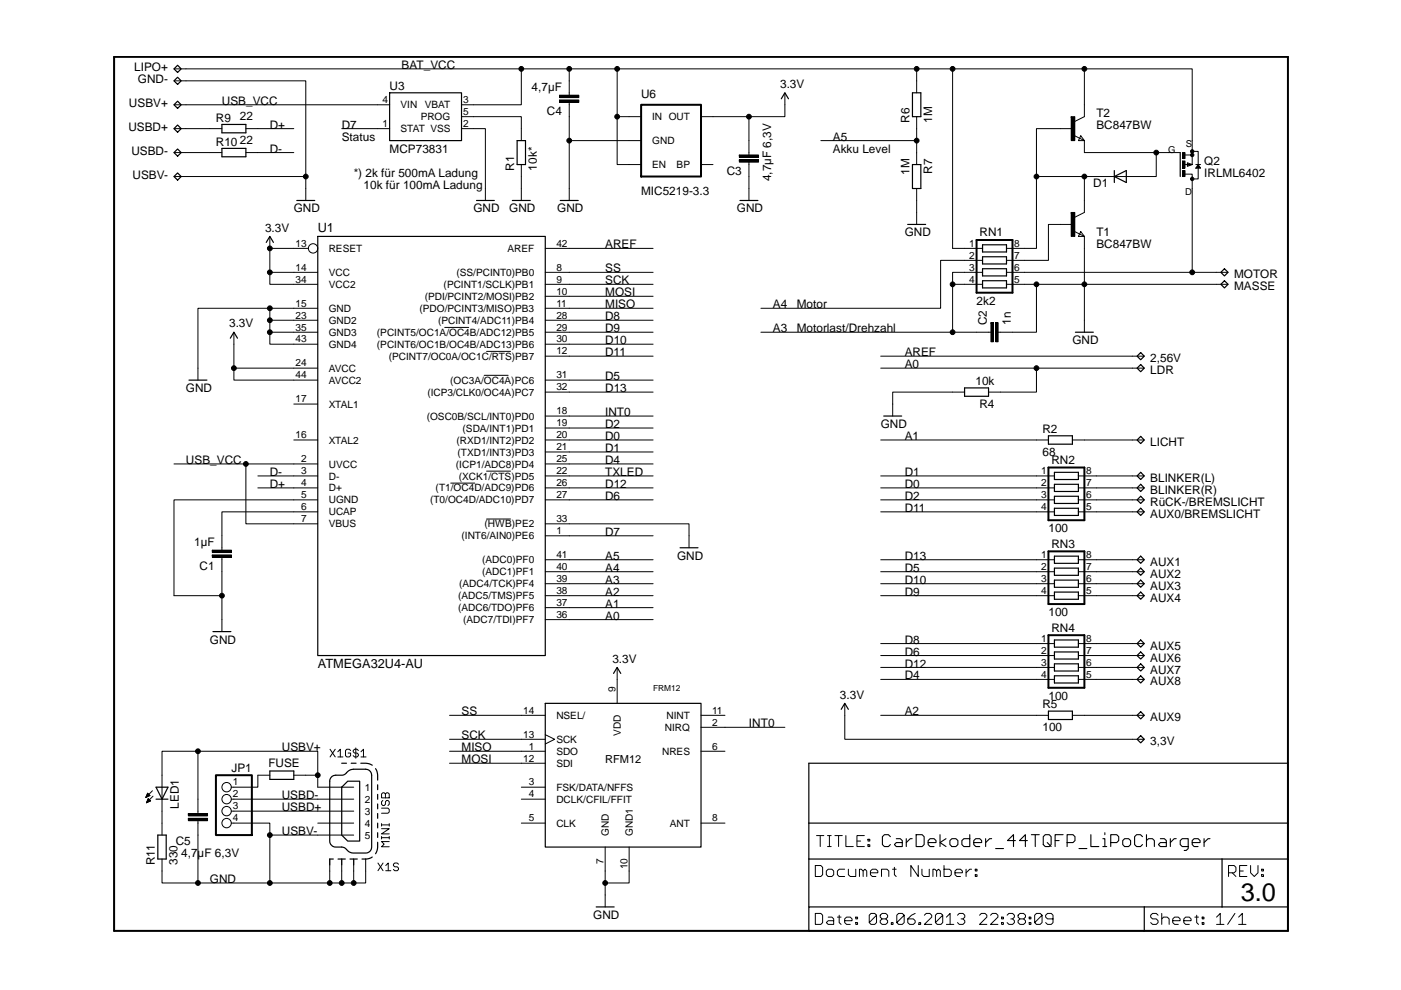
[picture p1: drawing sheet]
<svg xmlns="http://www.w3.org/2000/svg" width="297mm" height="210mm" viewBox="0 0 297 210" stroke-linecap="round" stroke-linejoin="round" font-family="sans-serif">
<g fill="none" stroke="#000" stroke-width=".21">
<path d="M36.9 17.1h27.9v20.3M36.9 14.6h93.9v10.1M110.5 14.6v7.6h-12.6M120.7 14.6v5.6M130.8 14.6h71.2M166.4 19.7v5h-17.8M194.3 14.6v5.1M202 14.6h50.8v17.8M202 14.6v38.1h6.3M229.9 14.6v10.1l-2 1.1M36.9 37.4h27.9v5.1M36.9 32.4h10.2"/>
<path d="M36.9 22.2h45.7M36.9 27.3h10.2M52.1 32.4h10.2M52.1 27.3h10.2M82.6 27.3h-10.1M97.9 27.3h5v15.2M97.9 24.7h12.6v5.1M110.5 34.9v7.6M118.7 20.2h4v.5h-4zM118.7 20.2h.1M118.7 21.2h4v.5h-4zM118.7 21.2h.1"/>
<path d="M120.7 21.7v8.1M130.8 24.7h5.1M130.8 24.7v10.2h5.1M135.9 29.8h-15.2v12.7M148.6 34.9h2.6M156.8 32.9h4v.5h-4zM156.8 32.9h.1M156.8 33.9h4v.5h-4zM156.8 33.9h.1M158.8 34.4v8.1M158.8 24.7v8.2M174 29.8h20.3"/>
<path d="M194.3 24.7v10.2M194.3 40v7.6M219.7 37.4v15.3h-6.3M227.1 24.7h.8v5.1h-.8zM227.1 24.7h.1M227.4 27.3h-7.7v10.1M227.9 28.8l2 1v2.6h20.3M229.1 28.8l.8 1h-1.3zM229.9 37.4v7.7l-2 1M245.1 32.4v5h-25.4M250.7 36.2h.5v1.2h-.5zM250.7 36.2h.1"/>
<path d="M250.7 32.4h.5v1.2h-.5zM250.7 32.4h.1M250.7 34.1h.5v1.6h-.5zM250.7 34.1h.1M251.2 36.9h1.6v20.9h7.6M251.2 32.9h1.6M251.2 34.9h1.6l-1-.4v.8l1-.4v-2.8h1.2v5.9h-1.2M253.5 34.9h1M254 34.9l.5 .8h-1zM57.2 52.7v5.1h10.2M57.2 57.8v2.5h10.2M57.2 52.7h8.2"/>
<path d="M57.2 50.1v2.6M115.6 52.7h22.9M115.6 57.8h22.9M208.3 57.8h-6.3v2.5M208.3 55.2h-8.9v10.2h-38.1M213.4 57.8h39.4M227.1 45.1h.8v5h-.8zM227.1 45.1h.1M227.4 47.6h-5.1v7.6h-8.9M227.9 49.1l2 1v20.4M229.1 49.1l.8 1h-1.3zM49.6 70.5v7.6h17.8"/>
<path d="M49.6 78.1v2.5h17.8M57.2 65.4v7.6h10.2M67.4 65.4h-25.4v15.2M67.4 70.5h-10.2M67.4 67.9h-10.2M94.3 69.4h5.1M102.7 79.6h5M103.2 74.5h5M115.6 60.3h22.9M115.6 70.5h22.9M115.6 65.4h22.9M115.6 67.9h22.9"/>
<path d="M115.6 73h22.9M115.6 62.8h22.9M115.6 75.5h22.9M161.3 70.5h40.7M186.7 75.5h55.9M186.7 78.1h55.9M202 60.3v10.2h8.1M208.3 60.3h-6.3M210.1 68.4h.5v4.1h-.5zM210.1 68.4h.1M211.1 68.4h.5v4.1h-.5zM211.1 68.4h.1"/>
<path d="M213.4 60.3h47M219.7 60.3v10.2h-8.1M219.7 78.1v5.1h-10.1M36.9 98.4h15.2M62.3 93.3h5.1M62.3 85.7h5.1M67.4 98.4h-15.3v12.7h15.3M103.2 99.9h5M115.6 93.3h22.9M115.6 83.2h22.9M115.6 80.6h22.9M115.6 98.4h22.9"/>
<path d="M115.6 88.2h22.9M115.6 90.8h22.9M115.6 95.9h22.9M186.7 93.3h35.6M204.5 83.2h-15.2v5M227.4 93.3h15.2M45 116.7h4.1v.5h-4.1zM45 116.7h.1M45 117.7h4.1v.5h-4.1zM45 117.7h.1M47.1 118.2v15.8M67.4 106h-30.5v20.3h10.2"/>
<path d="M67.4 108.6h-20.3v8.1M67.4 100.9h-12.7M67.4 103.5h-12.7M95.6 102.5h5M103.2 110.1h5M115.6 111.1h30.5v5.1M115.6 100.9h22.9M115.6 103.5h22.9M138.5 118.7h-22.9M138.5 113.6h-22.9M138.5 106h-22.9M186.7 100.9h36.9"/>
<path d="M186.7 106h36.9M223.6 118.7h-36.9M223.6 103.5h-36.9M223.6 108.6h-36.9M228.6 100.9h14M228.6 118.7h14M228.6 103.5h14M228.6 106h14M242.6 108.6h-14M138.5 121.3h-22.9M138.5 131.4h-22.9M138.5 123.8h-22.9"/>
<path d="M138.5 126.3h-22.9M138.5 128.9h-22.9M186.7 121.3h36.9M186.7 123.8h36.9M186.7 126.3h36.9M186.7 136.5h36.9M186.7 139h36.9M228.6 136.5h14M228.6 121.3h14M228.6 123.8h14M228.6 126.3h14M228.6 139h14"/>
<path d="M42 159.3h-7.6v17.8M70 158.9l1.1 1.6M71.1 158.9l-1.1 1.6M71.6 159.4l.6-.5v1.6M74.3 159.2l-.2-.3h-.6l-.2 .3v1.1l.2 .2h.6l.2-.2v-.6h-.5M75.4 158.6v2.2M76 159.2l-.3-.3h-.5l-.3 .3v.2l.3 .3h.5l.3 .3v.3l-.3 .2h-.5l-.3-.2M76.5 159.4l.6-.5v1.6M95.3 159.3h20.3M95.3 156.8h20.3M115.6 155.8l2 1-2 1M115.6 151.7h-20.3"/>
<path d="M130.8 141.6v7.6M148.6 159.3h5.1M148.6 154.3h17.8M148.6 151.7h5.1M179.1 149.2v7.6h63.5M186.7 141.6h36.9M186.7 144.1h36.9M222.3 151.7h-35.6M227.4 151.7h15.2M242.6 141.6h-14M242.6 144.1h-14M30.9 169.1h.1"/>
<path d="M31 169h.3M31 168.8h.6M31.1 168.7h.7M31.1 170.2h.2M31.1 168.6h.6M31.1 170.1h.4M31.2 168.5h.4M31.2 169.9h.6M31.2 168.4h.2M31.2 169.8h.7M31.3 168.2l.5 .5-.9 .4zM31.3 168.3h.1"/>
<path d="M31.3 169.7h.4M31.3 169.6h.3M31.4 169.5h.1M31.4 169.4l.5 .5-.9 .4zM32.3 167.7l-1.4 1.4M32.4 168.9l-1.4 1.4M39.9 172.6h4.1v.5h-4.1zM39.9 172.6h.1M39.9 173.6h4.1v.5h-4.1zM39.9 173.6h.1M42 174.1v13.2h15.2M49 174.6h8.2v2.5"/>
<path d="M49 169.5h26M49 172h26M57.2 164.4h-2.5v2.6h-5.7M62.3 164.4h5.1M67.4 174.6h7.6M71.6 160.5h1.1M75 177.1h-17.8v10.2h12.7v-5.1M75 167h-7.6v-7.7h-25.4v13.3M76.5 160.5h1.1M80.9 175.8h1.6l-1.6 1.1h1.6M80.9 168.4l.3-.3h.2l.3 .3 .3-.3h.3l.2 .3v.8h-1.6zM80.9 177.7h1.6"/>
<path d="M80.9 175h1.6M80.9 171.4h1.4l.2 .3v.5l-.2 .3h-1.4M80.9 174.7v.5M80.9 177.4v.5M81.2 169.8l-.3 .3v.5l.3 .3h.2l.3-.3v-.5l.3-.3h.3l.2 .3v.5l-.2 .3M81.7 168.4v.8M82.5 178.5h-1.6l.5 .5-.5 .6h1.6M82.5 174.7v.5M82.5 177.4v.5M110.5 167h5.1M110.5 169.5h5.1M110.5 174.6h5.1"/>
<path d="M115.6 161.9h-20.3M128.3 179.7v12.7M133.4 179.7v7.6h-5.1M148.6 174.6h5.1M173.1 177.2h1.6M173.9 177.2v2.4M175.4 177.2h.8M175.4 179.6h.8M175.8 177.2v2.4M177 177.2h1.6M177.8 177.2v2.4M179.3 177.2v2.4h1.6"/>
<path d="M181.7 178.4h.8M183.3 177.2h-1.6v2.4h1.6M184 178h.4v.4h-.4zM184 179.2h.4v.4h-.4zM34.4 182.2v5.1h7.6M72.5 182.2v5.1h-2.6M75 182.2v5.1h-2.5M77.5 182.2v5.1h-2.5M80.1 183l1.1 1.7M81.2 183l-1.1 1.7M81.8 183.6l.5-.6v1.7M81.8 184.7h1.1"/>
<path d="M84.5 183.3l-.3-.3h-.5l-.3 .3v.3l.3 .3h.5l.3 .2v.3l-.3 .3h-.5l-.3-.3M172.9 183.6h1.1l.4 .4v1.5l-.4 .4h-1.1zM172.9 193.7h1.1l.4 .4v1.6l-.4 .4h-1.1zM175.2 184.7l.4-.3h.8l.4 .3v.8l-.4 .4h-.8l-.4-.4zM175.6 194.5h.8l.4 .4v1.2h-1.2l-.4-.4 .4-.4h1.2M177.5 194.5h.8M177.9 194.1v1.6l.4 .4M179.1 184.4h-1.2l-.4 .3v.8l.4 .4h1.2M179.1 195.3h1.6v-.4l-.4-.4h-.8l-.4 .4v.8l.4 .4h.8M179.9 184.4v1.1l.4 .4h1.1v-1.5M181.4 194.5h.4v.4h-.4zM181.4 195.7h.4v.4h-.4z"/>
<path d="M182.2 185.9v-1.5h.4l.4 .3v1.2M183 184.7l.4-.3 .4 .3v1.2M184.5 185.1h1.6v-.4l-.4-.3h-.7l-.5 .3v.8l.5 .4h.7M185.8 194.1l-1.5 1.6 .4 .4h.8l.3-.4v-1.6l-.3-.4h-.8l-.4 .4v1.6M186.6 194.1l.4-.4h.8l.4 .4v.4l-.4 .4 .4 .4v.4l-.4 .4h-.8l-.4-.4v-.4l.4-.4-.4-.4zM186.9 185.9v-1.5h1.2l.3 .3v1.2M187 194.9h.8M189 195.7h.4v.4h-.4zM189.2 184.4h.8M189.6 184v1.5l.4 .4M191.7 194.1l-1.6 1.6 .4 .4h.8l.4-.4v-1.6l-.4-.4h-.8l-.4 .4v1.6M194 193.7l-.8 .4-.7 .8v.8l.4 .4h.8l.3-.4v-.4l-.3-.4h-1.2"/>
<path d="M194.7 183.6v2.3l-1.6-2.3v2.3M194.8 195.7h.4v.4h-.4zM195.5 184.4v1.1l.4 .4h1.1v-1.5M196 194.1l.4-.4h.7l.4 .4v.4l-1.5 1.6h1.5M197.8 185.9v-1.5h.4l.4 .3v1.2M198.6 184.7l.4-.3 .4 .3v1.2M199.9 194.1l-1.6 1.6 .4 .4h.8l.4-.4v-1.6l-.4-.4h-.8l-.4 .4v1.6M200.1 183.6v2.3h1.2l.4-.4v-.8l-.4-.3h-1.2M200.7 194.5l.7-.8v2.4M200.7 196.1h1.5M202.5 185.1h1.5v-.4l-.4-.3h-.7l-.4 .3v.8l.4 .4h.7M203 194.1l.4-.4h.8l.4 .4v.4l-.4 .4h-.4"/>
<path d="M204.2 194.9l.4 .4v.4l-.4 .4h-.8l-.4-.4M204.8 184.4v1.5M206 184.4h-.4l-.8 .7M206.8 184.4h.4v.3h-.4zM206.8 185.5h.4v.4h-.4zM207.7 194.1l.4-.4h.7l.4 .4v.4l-1.5 1.6h1.5M210 194.1l.4-.4h.8l.4 .4v.4l-1.6 1.6h1.6M212.4 194.5h.3v.4h-.3zM212.4 195.7h.3v.4h-.3zM213.5 194.1l.4-.4h.8l.4 .4v.4l-.4 .4h-.4M214.7 194.9l.4 .4v.4l-.4 .4h-.8l-.4-.4M215.9 194.1l.4-.4h.7l.4 .4v.4l-.4 .4 .4 .4v.4l-.4 .4h-.7l-.4-.4v-.4l.4-.4-.4-.4z"/>
<path d="M216.3 194.9h.7M218.2 194.5h.4v.4h-.4zM218.2 195.7h.4v.4h-.4zM220.9 194.1l-1.5 1.6 .3 .4h.8l.4-.4v-1.6l-.4-.4h-.8l-.3 .4v1.6M223.3 194.9h-1.2l-.4-.4v-.4l.4-.4h.8l.4 .4v1.6l-.4 .4h-.8l-.4-.4M245.5 194.1l-.4-.4h-.7l-.4 .4v.4l.4 .4h.7l.4 .4v.4l-.4 .4h-.7l-.4-.4M246.3 194.9l.4-.4h.8l.4 .4v1.2M246.3 193.7v2.4M248.6 195.3h1.6v-.4l-.4-.4h-.8l-.4 .4v.8l.4 .4h.8M251 195.3h1.5v-.4l-.3-.4h-.8l-.4 .4v.8l.4 .4h.8M253.3 194.5h.8M253.7 194.1v1.6l.4 .4"/>
<path d="M254.9 194.5h.4v.4h-.4zM254.9 195.7h.4v.4h-.4zM257.9 194.5l.8-.8v2.4M257.9 196.1h1.6M260.5 185.1h1.2l.3-.4v-.7l-.3-.4h-1.2v2.3M261.3 185.1l.7 .8M261.8 193.7l-1.5 2.4M262.6 194.5l.8-.8v2.4M262.6 196.1h1.6M262.8 184.7h.8M264.4 183.6h-1.6v2.3h1.6M265.2 183.6v1.5l.7 .8 .8-.8v-1.5"/>
<path d="M267.5 184.4h.4v.3h-.4zM267.5 185.5h.4v.4h-.4z"/>
<circle cx="110.5" cy="14.6" r=".51"/>
<circle cx="120.7" cy="14.6" r=".51"/>
<circle cx="130.9" cy="14.6" r=".51"/>
<circle cx="194.4" cy="14.6" r=".51"/>
<circle cx="202" cy="14.6" r=".51"/>
<circle cx="229.9" cy="14.6" r=".51"/>
<circle cx="64.8" cy="37.4" r=".51"/>
<circle cx="120.7" cy="29.8" r=".51"/>
<circle cx="130.9" cy="24.7" r=".51"/>
<circle cx="158.8" cy="24.7" r=".51"/>
<circle cx="194.4" cy="29.8" r=".51"/>
<circle cx="219.8" cy="37.4" r=".51"/>
<circle cx="229.9" cy="37.4" r=".51"/>
<circle cx="245.2" cy="32.4" r=".51"/>
<circle cx="252.8" cy="32.1" r=".36"/>
<circle cx="252.8" cy="32.9" r=".36"/>
<circle cx="252.8" cy="38" r=".36"/>
<circle cx="57.2" cy="57.8" r=".51"/>
<circle cx="57.2" cy="52.7" r=".51"/>
<circle cx="66.4" cy="52.7" r="1"/>
<circle cx="252.8" cy="57.8" r=".51"/>
<circle cx="49.6" cy="78.1" r=".51"/>
<circle cx="57.2" cy="65.4" r=".51"/>
<circle cx="57.2" cy="70.5" r=".51"/>
<circle cx="57.2" cy="67.9" r=".51"/>
<circle cx="202" cy="60.3" r=".51"/>
<circle cx="202" cy="70.5" r=".51"/>
<circle cx="219.8" cy="60.3" r=".51"/>
<circle cx="219.8" cy="78.1" r=".51"/>
<circle cx="229.9" cy="60.3" r=".51"/>
<circle cx="52.1" cy="98.4" r=".51"/>
<circle cx="47.1" cy="126.3" r=".51"/>
<circle cx="42" cy="159.3" r=".51"/>
<circle cx="48" cy="167" r="1"/>
<circle cx="48" cy="174.6" r="1"/>
<circle cx="48" cy="172" r="1"/>
<circle cx="48" cy="169.5" r="1"/>
<circle cx="57.2" cy="177.1" r=".51"/>
<circle cx="67.4" cy="164.4" r=".51"/>
<circle cx="42" cy="187.3" r=".51"/>
<circle cx="57.2" cy="187.3" r=".51"/>
<circle cx="69.9" cy="187.3" r=".51"/>
<circle cx="72.5" cy="187.3" r=".51"/>
<circle cx="75" cy="187.3" r=".51"/>
<circle cx="128.3" cy="187.3" r=".51"/>
</g>
<path d="M24.2 12.1h248.9v185.3h-248.9zM135.9 22.2h12.7v15.2h-12.7zM207 50.9h7.7v11.2h-7.7zM222.3 99.2h7.6v11.1h-7.6zM222.3 116.9h7.6v11.2h-7.6zM222.3 134.7h7.6v11.2h-7.6zM45.8 164.4h7.6v12.7h-7.6z" fill="none" stroke="#000" stroke-width=".42"/>
<g fill="none" stroke="#000" stroke-width=".25">
<path d="M36.9 14.6l.8-.8 .7 .8-.7 .8zM36.9 17.1l.8-.7 .7 .7-.7 .8zM82.6 19.7h15.3v10.1h-15.3zM193.5 19.7h1.7v5h-1.7zM36.9 22.2l.8-.7 .7 .7-.7 .8zM36.9 37.4l.8-.7 .7 .7-.7 .8zM36.9 27.3l.8-.8 .7 .8-.7 .7zM36.9 32.4l.8-.8 .7 .8-.7 .7zM47.1 26.4h5v1.8h-5zM47.1 31.5h5v1.8h-5zM109.6 29.8h1.8v5.1h-1.8zM165.6 21l.8-1.3 .8 1.3"/>
<path d="M193.5 34.9h1.7v5.1h-1.7zM236.3 36.2v2.5M236.3 37.4l2.5-1.2v2.5zM250.2 32.4v5M252.3 34.9l-.4-.1v.2l.5-.1M254 35.2l.3 .3h-.5zM56.4 51.4l.8-1.3 .8 1.3M62.9 42.5h3.8M67.4 50.1h48.2v88.9h-48.2zM101 42.5h3.8M108.6 42.5h3.8M118.8 42.5h3.8"/>
<path d="M156.9 42.5h3.8M192.4 47.6h3.9M208.3 57h5.1v1.5h-5.1zM208.3 59.5h5.1v1.6h-5.1zM208.3 54.5h5.1v1.5h-5.1zM208.3 51.9h5.1v1.5h-5.1zM259.6 57l.8 .8-.8 .7-.8-.7zM259.6 59.5l.8 .8-.8 .8-.8-.8zM48.8 71.7l.8-1.2 .8 1.2M228 70.5h3.8M241.8 77.3l.8 .8-.8 .7-.7-.7zM241.8 74.8l.8 .7-.8 .8-.7-.8z"/>
<path d="M40.1 80.6h3.8M187.4 88.2h3.8M204.5 82.3h5.1v1.8h-5.1zM222.3 92.4h5.1v1.8h-5.1zM241.8 92.6l.8 .7-.8 .8-.7-.8zM144.2 116.2h3.8M223.6 105.3h5v1.5h-5zM223.6 107.8h5v1.5h-5zM223.6 118h5v1.5h-5zM223.6 102.7h5v1.5h-5zM223.6 100.2h5v1.5h-5zM241.8 100.2l.8 .7-.8 .8-.7-.8z"/>
<path d="M241.8 102.7l.8 .8-.8 .7-.7-.7zM241.8 105.3l.8 .7-.8 .8-.7-.8zM241.8 107.8l.8 .8-.8 .7-.7-.7zM241.8 118l.8 .7-.8 .8-.7-.8zM45.1 134h3.9M223.6 123h5v1.6h-5zM223.6 125.6h5v1.5h-5zM223.6 135.7h5v1.6h-5zM223.6 120.5h5v1.5h-5zM223.6 138.3h5v1.5h-5zM241.8 123l.8 .8-.8 .8-.7-.8zM241.8 125.6l.8 .7-.8 .8-.7-.8z"/>
<path d="M241.8 135.7l.8 .8-.8 .8-.7-.8zM241.8 138.3l.8 .7-.8 .8-.7-.8zM241.8 120.5l.8 .8-.8 .7-.7-.7zM115.6 149.2h33v30.5h-33zM130.1 142.8l.7-1.2 .8 1.2M178.3 150.5l.8-1.3 .8 1.3M222.3 150.8h5.1v1.8h-5.1zM223.6 140.8h5v1.5h-5zM223.6 143.3h5v1.6h-5zM241.8 143.3l.8 .8-.8 .8-.7-.8zM241.8 151l.8 .7-.8 .8-.7-.8zM241.8 156l.8 .8-.8 .8-.7-.8z"/>
<path d="M241.8 140.8l.8 .8-.8 .7-.7-.7zM33.1 167h2.5l-1.2 2.5zM33.1 169.5h2.5M33.5 177.1h1.7v5.1h-1.7zM57.2 163.5h5.1v1.8h-5.1zM70.3 164.8a2.42 2.42 0 0 1 2.2-.4l.5-.1 1-.9 .6-.2h2.9a1.28 1.28 0 0 1 1.3 1.2v15.3a1.26 1.26 0 0 1-1.3 1.2h-2.9l-.6-.2-.7-.7a2.57 2.57 0 0 0-2.1-.3 1.24 1.24 0 0 1-1.3-1.3v-12.7zM72.5 161.9h1M73.7 165.7h2.6v12.7h-2.6l-1.2-1.3v-10.1zM74.5 161.9h1M76.5 161.9h1.4l1 .4M79.6 163l.4 1.1 .1 1.4M80.1 166.5v1"/>
<path d="M80.1 168.5v1M80.1 170.5v1.1M80.1 172.6v1M80.1 174.6v1M80.1 176.6v1M80.1 178.6l-.1 1.4-.4 1.1M171.5 174.6h101.6M69.9 182.2h.8M71.7 182.2h1.5M74.2 182.2h1.6M78.9 181.8l-1 .4h-1.2M126.4 192.4h3.8"/>
<path d="M171.5 192.4v-30.5h101.6v30.5M171.5 182.2h101.6M242.6 192.4v5M242.6 192.4h16.5M259.1 192.4h14v5h-101.6v-5h71.1M259.1 182.2v10.2"/>
</g>
<g fill="none" stroke="#000" stroke-width=".23">
<path d="M188.8 177.5l-.4-.5h-.9l-.4 .5v1.6l.4 .5h.9l.4-.5M190 177.9h.9l.4 .4v1.3h-1.3l-.4-.5 .4-.4h1.3M192.1 177.9v1.7M193.4 177.9h-.4l-.9 .8M194.2 177h1.3l.4 .5v1.6l-.4 .5h-1.3zM196.8 178.7h1.7v-.4l-.5-.4h-.8l-.4 .4v.8l.4 .5h.8M199.3 177v2.6M200.6 177.9l-1.3 .8 1.3 .9M201.4 178.3l.4-.4h.9l.4 .4v.8l-.4 .5h-.9l-.4-.5zM205.6 177v2.6h-1.2l-.5-.5v-.8l.5-.4h1.2M206.5 178.7h1.6v-.4l-.4-.4h-.8l-.4 .4v.8l.4 .5h.8M209 177.9v1.7"/>
<path d="M210.2 177.9h-.4l-.8 .8M211.1 180h1.7M215.3 178.3h-1.7l1.3-1.3v2.6M217.8 178.3h-1.6l1.2-1.3v2.6M218.7 177h1.6M219.5 177v2.6M221.6 177h.9l.4 .5v1.6l-.4 .5h-.9l-.4-.5v-1.6zM222 178.7l.9 .9M223.7 178.3h.9M225.4 177h-1.7v2.6M226.2 178.7h1.3l.4-.4v-.8l-.4-.5h-1.3v2.6M228.8 180h1.6"/>
<path d="M231.3 177v2.6h1.7M233.8 177.9h.4v1.7M233.8 179.6h.9M234.2 176.6v.4M235.5 178.7h1.3l.4-.4v-.8l-.4-.5h-1.3v2.6M238 178.3l.4-.4h.9l.4 .4v.8l-.4 .5h-.9l-.4-.5zM242.2 177.5l-.4-.5h-.8l-.4 .5v1.6l.4 .5h.8l.4-.5M243.1 178.3l.4-.4h.8l.4 .4v1.3M243.1 177v2.6M246 177.9h.9l.4 .4v1.3h-1.3l-.4-.5 .4-.4h1.3M248.1 177.9v1.7M249.4 177.9h-.4l-.9 .8"/>
<path d="M251.9 179.6h-1.2l-.5-.5v-.8l.5-.4h1.2v2.1l-.4 .4h-.4M252.8 178.7h1.6v-.4l-.4-.4h-.8l-.4 .4v.8l.4 .5h.8M255.3 177.9v1.7M256.5 177.9h-.4l-.8 .8"/>
</g>
<g fill="#000">
<circle cx="110.5" cy="14.6" r=".51"/>
<circle cx="120.7" cy="14.6" r=".51"/>
<circle cx="130.9" cy="14.6" r=".51"/>
<circle cx="194.4" cy="14.6" r=".51"/>
<circle cx="202" cy="14.6" r=".51"/>
<circle cx="229.9" cy="14.6" r=".51"/>
<circle cx="64.8" cy="37.4" r=".51"/>
<circle cx="120.7" cy="29.8" r=".51"/>
<circle cx="130.9" cy="24.7" r=".51"/>
<circle cx="158.8" cy="24.7" r=".51"/>
<circle cx="194.4" cy="29.8" r=".51"/>
<circle cx="219.8" cy="37.4" r=".51"/>
<circle cx="229.9" cy="37.4" r=".51"/>
<circle cx="245.2" cy="32.4" r=".51"/>
<circle cx="252.8" cy="32.1" r=".36"/>
<circle cx="252.8" cy="32.9" r=".36"/>
<circle cx="252.8" cy="38" r=".36"/>
<circle cx="57.2" cy="57.8" r=".51"/>
<circle cx="57.2" cy="52.7" r=".51"/>
<circle cx="252.8" cy="57.8" r=".51"/>
<circle cx="49.6" cy="78.1" r=".51"/>
<circle cx="57.2" cy="65.4" r=".51"/>
<circle cx="57.2" cy="70.5" r=".51"/>
<circle cx="57.2" cy="67.9" r=".51"/>
<circle cx="202" cy="60.3" r=".51"/>
<circle cx="202" cy="70.5" r=".51"/>
<circle cx="219.8" cy="60.3" r=".51"/>
<circle cx="219.8" cy="78.1" r=".51"/>
<circle cx="229.9" cy="60.3" r=".51"/>
<circle cx="52.1" cy="98.4" r=".51"/>
<circle cx="47.1" cy="126.3" r=".51"/>
<circle cx="42" cy="159.3" r=".51"/>
<circle cx="57.2" cy="177.1" r=".51"/>
<circle cx="67.4" cy="164.4" r=".51"/>
<circle cx="42" cy="187.3" r=".51"/>
<circle cx="57.2" cy="187.3" r=".51"/>
<circle cx="69.9" cy="187.3" r=".51"/>
<circle cx="72.5" cy="187.3" r=".51"/>
<circle cx="75" cy="187.3" r=".51"/>
<circle cx="128.3" cy="187.3" r=".51"/>
</g>
<g fill="#000">
<path d="M118.7 20.2h4v.5h-4zM118.7 21.2h4v.5h-4zM156.8 32.9h4v.5h-4zM156.8 33.9h4v.5h-4zM227.1 24.7h.8v5.1h-.8zM250.7 36.2h.5v1.2h-.5zM250.7 32.4h.5v1.2h-.5zM250.7 34.1h.5v1.6h-.5zM227.1 45.1h.8v5h-.8zM210.1 68.4h.5v4.1h-.5zM211.1 68.4h.5v4.1h-.5zM45 116.7h4.1v.5h-4.1z"/>
<path d="M45 117.7h4.1v.5h-4.1zM39.9 172.6h4.1v.5h-4.1zM39.9 173.6h4.1v.5h-4.1z"/>
</g>
<text font-size="5.4" x="263.1" y="191.1">3.0</text>
<g font-size="2.7">
<text x="67.4" y="49.1">U1</text>
<text x="67.4" y="141.6">ATMEGA32U4-AU</text>
</g>
<g font-size="2.5">
<text x="28.4" y="15.1">LIPO+</text>
<text x="29.2" y="17.7">GND-</text>
<text x="85.2" y="14.6">BAT_VCC</text>
<text x="27.3" y="22.7">USBV+</text>
<text x="47.1" y="22.2">USB_VCC</text>
<text x="82.6" y="19.2">U3</text>
<text x="112.7" y="19.3">4,7µF</text>
<text x="135.9" y="20.7">U6</text>
<text x="165.4" y="18.7">3.3V</text>
<text x="27.2" y="27.8">USBD+</text>
<text x="45.8" y="25.8">R9</text>
<text x="50.9" y="25.5">22</text>
<text x="57.2" y="27.3">D+</text>
<text x="72.5" y="27.3">D7</text>
<text x="72.5" y="29.8">Status</text>
<text x="116" y="24.4">C4</text>
<text x="176.6" y="29.8">A5</text>
<text x="192.8" y="26" transform="rotate(-90 192.8 26)">R6</text>
<text x="197.7" y="26" transform="rotate(-90 197.7 26)">1M</text>
<text x="232.4" y="24.8">T2</text>
<text x="232.4" y="27.3">BC847BW</text>
<text x="27.9" y="32.9">USBD-</text>
<text x="45.8" y="30.9">R10</text>
<text x="50.9" y="30.6">22</text>
<text x="57.2" y="32.4">D-</text>
<text x="82.6" y="32.4">MCP73831</text>
<text x="176.6" y="32.4">Akku Level</text>
<text x="255.3" y="34.9">Q2</text>
<text x="28.1" y="38">USBV-</text>
<text x="75" y="37.4">*) 2k für 500mA Ladung</text>
<text x="77.1" y="40">10k für 100mA Ladung</text>
<text x="109" y="36.2" transform="rotate(-90 109 36.2)">R1</text>
<text x="113.8" y="36.2" transform="rotate(-90 113.8 36.2)">10k*</text>
<text x="135.9" y="41.3">MIC5219-3.3</text>
<text x="154.1" y="37.1">C3</text>
<text x="163.5" y="38.5" transform="rotate(-90 163.5 38.5)">4,7µF 6,3V</text>
<text x="192.8" y="37.1" transform="rotate(-90 192.8 37.1)">1M</text>
<text x="197.6" y="36.8" transform="rotate(-90 197.6 36.8)">R7</text>
<text x="231.8" y="39.7">D1</text>
<text x="255.3" y="37.4">IRLML6402</text>
<text x="62.3" y="45.1">GND</text>
<text x="100.4" y="45.1">GND</text>
<text x="108" y="45.1">GND</text>
<text x="118.1" y="45.1">GND</text>
<text x="156.2" y="45.1">GND</text>
<text x="56.2" y="49.1">3.3V</text>
<text x="128.3" y="52.7">AREF</text>
<text x="191.8" y="50.1">GND</text>
<text x="207.7" y="50.1">RN1</text>
<text x="232.4" y="50.1">T1</text>
<text x="232.4" y="52.7">BC847BW</text>
<text x="128.3" y="57.8">SS</text>
<text x="261.7" y="59">MOTOR</text>
<text x="128.3" y="62.8">MOSI</text>
<text x="128.3" y="60.3">SCK</text>
<text x="128.3" y="65.4">MISO</text>
<text x="163.9" y="65.4">A4</text>
<text x="168.9" y="65.4">Motor</text>
<text x="207" y="64.6">2k2</text>
<text x="261.7" y="61.6">MASSE</text>
<text x="48.6" y="69.4">3.3V</text>
<text x="128.3" y="67.9">D8</text>
<text x="128.3" y="70.5">D9</text>
<text x="163.9" y="70.5">A3</text>
<text x="168.9" y="70.5">Motorlast/Drehzahl</text>
<text x="209.2" y="68.9" transform="rotate(-90 209.2 68.9)">C2</text>
<text x="214.3" y="68.9" transform="rotate(-90 214.3 68.9)">1n</text>
<text x="128.3" y="73">D10</text>
<text x="128.3" y="75.5">D11</text>
<text x="191.8" y="75.5">AREF</text>
<text x="227.4" y="73">GND</text>
<text x="243.9" y="76.8">2,56V</text>
<text x="39.4" y="83.2">GND</text>
<text x="128.3" y="80.6">D5</text>
<text x="128.3" y="83.2">D13</text>
<text x="191.8" y="78.1">A0</text>
<text x="206.8" y="81.6">10k</text>
<text x="243.9" y="79.4">LDR</text>
<text x="128.3" y="88.2">INT0</text>
<text x="207.7" y="86.4">R4</text>
<text x="128.3" y="90.8">D2</text>
<text x="128.3" y="95.9">D1</text>
<text x="128.3" y="93.3">D0</text>
<text x="186.7" y="90.8">GND</text>
<text x="191.8" y="93.3">A1</text>
<text x="221" y="91.8">R2</text>
<text x="243.9" y="94.6">LICHT</text>
<text x="39.4" y="98.4">USB_VCC</text>
<text x="57.2" y="100.9">D-</text>
<text x="128.3" y="98.4">D4</text>
<text x="128.3" y="100.9">TXLED</text>
<text x="191.8" y="100.9">D1</text>
<text x="221" y="96.6">68</text>
<text x="222.9" y="98.4">RN2</text>
<text x="57.2" y="103.5">D+</text>
<text x="128.3" y="106">D6</text>
<text x="128.3" y="103.5">D12</text>
<text x="191.8" y="106">D2</text>
<text x="191.8" y="103.5">D0</text>
<text x="243.9" y="102.2">BLINKER(L)</text>
<text x="243.9" y="104.8">BLINKER(R)</text>
<text x="243.9" y="107.3">RüCK-/BREMSLICHT</text>
<text x="128.3" y="113.6">D7</text>
<text x="191.8" y="108.6">D11</text>
<text x="222.3" y="112.9">100</text>
<text x="243.9" y="109.8">AUX0/BREMSLICHT</text>
<text x="41.2" y="115.8">1µF</text>
<text x="128.3" y="118.7">A5</text>
<text x="143.5" y="118.7">GND</text>
<text x="191.8" y="118.7">D13</text>
<text x="222.9" y="116.2">RN3</text>
<text x="243.9" y="120">AUX1</text>
<text x="42.3" y="120.9">C1</text>
<text x="128.3" y="123.8">A3</text>
<text x="128.3" y="121.3">A4</text>
<text x="191.8" y="121.3">D5</text>
<text x="191.8" y="123.8">D10</text>
<text x="243.9" y="125.1">AUX3</text>
<text x="243.9" y="122.5">AUX2</text>
<text x="128.3" y="131.4">A0</text>
<text x="128.3" y="128.9">A1</text>
<text x="128.3" y="126.3">A2</text>
<text x="191.8" y="126.3">D9</text>
<text x="222.3" y="130.7">100</text>
<text x="243.9" y="127.6">AUX4</text>
<text x="44.5" y="136.5">GND</text>
<text x="191.8" y="136.5">D8</text>
<text x="222.9" y="134">RN4</text>
<text x="243.9" y="137.8">AUX5</text>
<text x="129.8" y="140.6">3.3V</text>
<text x="191.8" y="139">D6</text>
<text x="191.8" y="141.6">D12</text>
<text x="243.9" y="140.3">AUX6</text>
<text x="243.9" y="142.9">AUX7</text>
<text x="178.1" y="148.2">3.3V</text>
<text x="191.8" y="144.1">D4</text>
<text x="222.3" y="148.4">100</text>
<text x="243.9" y="145.4">AUX8</text>
<text x="97.9" y="151.7">SS</text>
<text x="158.8" y="154.3">INT0</text>
<text x="191.8" y="151.7">A2</text>
<text x="221" y="150.2">R5</text>
<text x="221" y="155">100</text>
<text x="243.9" y="153">AUX9</text>
<text x="59.8" y="159.3">USBV+</text>
<text x="97.9" y="161.9">MOSI</text>
<text x="97.9" y="156.8">SCK</text>
<text x="97.9" y="159.3">MISO</text>
<text x="243.9" y="158.1">3,3V</text>
<text x="49.1" y="163.8">JP1</text>
<text x="56.9" y="162.6">FUSE</text>
<text x="37.9" y="171.5" transform="rotate(-90 37.9 171.5)">LED1</text>
<text x="59.8" y="172">USBD+</text>
<text x="59.8" y="169.5">USBD-</text>
<text x="37.2" y="179.3">C5</text>
<text x="59.8" y="177.1">USBV-</text>
<text x="32.8" y="183.5" transform="rotate(-90 32.8 183.5)">R11</text>
<text x="37.7" y="183.5" transform="rotate(-90 37.7 183.5)">330</text>
<text x="38.4" y="181.8">4,7µF 6,3V</text>
<text x="44.5" y="187.3">GND</text>
<text x="125.8" y="194.9">GND</text>
</g>
<text font-size="2.3" x="128.3" y="161.9">RFM12</text>
<g font-size="2.1">
<text x="81.1" y="21.9">4</text>
<text x="84.9" y="23">VIN</text>
<text x="90.1" y="23">VBAT</text>
<text x="98.2" y="21.9">3</text>
<text x="81.1" y="26.9">1</text>
<text x="84.9" y="28">STAT VSS</text>
<text x="89.2" y="25.5">PROG</text>
<text x="98.2" y="24.4">5</text>
<text x="98.2" y="26.9">2</text>
<text x="138.3" y="25.5">IN OUT</text>
<text x="138.3" y="30.6">GND</text>
<text x="138.3" y="35.7">EN</text>
<text x="143.5" y="35.7">BP</text>
<text x="62.7" y="52.3">13</text>
<text x="69.7" y="53.4">RESET</text>
<text x="107.6" y="53.4">AREF</text>
<text x="118" y="52.3">42</text>
<text x="205.5" y="52.3">1</text>
<text x="215" y="52.3">8</text>
<text x="62.7" y="57.4">14</text>
<text x="62.7" y="59.9">34</text>
<text x="69.7" y="58.5">VCC</text>
<text x="96.8" y="58.5">(SS/PCINT0)PB0</text>
<text x="118" y="57.4">8</text>
<text x="118" y="59.9">9</text>
<text x="205.5" y="54.9">2</text>
<text x="205.5" y="57.4">3</text>
<text x="205.5" y="59.9">4</text>
<text x="215" y="59.9">5</text>
<text x="215" y="57.4">6</text>
<text x="215" y="54.9">7</text>
<text x="62.7" y="65">15</text>
<text x="69.7" y="61.1">VCC2</text>
<text x="90" y="63.6">(PDI/PCINT2/MOSI)PB2</text>
<text x="94.1" y="61.1">(PCINT1/SCLK)PB1</text>
<text x="118" y="62.5">10</text>
<text x="118" y="65">11</text>
<text x="62.7" y="67.6">23</text>
<text x="62.7" y="70.1">35</text>
<text x="69.7" y="66.1">GND</text>
<text x="69.7" y="68.7">GND2</text>
<text x="69.7" y="71.2">GND3</text>
<text x="79.9" y="71.2">(PCINT5/OC1A/OC4B/ADC12)PB5</text>
<text x="89" y="66.1">(PDO/PCINT3/MISO)PB3</text>
<text x="92.9" y="68.7">(PCINT4/ADC11)PB4</text>
<text x="118" y="67.6">28</text>
<text x="118" y="70.1">29</text>
<text x="62.7" y="72.6">43</text>
<text x="62.7" y="77.7">24</text>
<text x="69.7" y="73.8">GND4</text>
<text x="79.9" y="73.8">(PCINT6/OC1B/OC4B/ADC13)PB6</text>
<text x="82.4" y="76.3">(PCINT7/OC0A/OC1C/RTS)PB7</text>
<text x="118" y="72.6">30</text>
<text x="118" y="75.2">12</text>
<text x="62.7" y="80.3">44</text>
<text x="69.7" y="78.8">AVCC</text>
<text x="69.7" y="81.4">AVCC2</text>
<text x="90.6" y="83.9">(ICP3/CLK0/OC4A)PC7</text>
<text x="95.5" y="81.4">(OC3A/OC4A)PC6</text>
<text x="118" y="80.3">31</text>
<text x="118" y="82.8">32</text>
<text x="62.7" y="85.3">17</text>
<text x="69.7" y="86.5">XTAL1</text>
<text x="90.5" y="89">(OSC0B/SCL/INT0)PD0</text>
<text x="118" y="87.9">18</text>
<text x="62.7" y="93">16</text>
<text x="69.7" y="94.1">XTAL2</text>
<text x="96.8" y="94.1">(RXD1/INT2)PD2</text>
<text x="98.1" y="91.5">(SDA/INT1)PD1</text>
<text x="118" y="90.4">19</text>
<text x="118" y="93">20</text>
<text x="118" y="95.5">21</text>
<text x="63.8" y="98">2</text>
<text x="63.8" y="100.6">3</text>
<text x="69.7" y="99.2">UVCC</text>
<text x="69.7" y="101.7">D-</text>
<text x="96.7" y="99.2">(ICP1/ADC8)PD4</text>
<text x="97" y="96.6">(TXD1/INT3)PD3</text>
<text x="97.3" y="101.7">(XCK1/CTS)PD5</text>
<text x="118" y="98">25</text>
<text x="118" y="100.6">22</text>
<text x="220.7" y="100.6">1</text>
<text x="230.3" y="100.6">8</text>
<text x="63.8" y="103.1">4</text>
<text x="63.8" y="105.7">5</text>
<text x="69.7" y="104.2">D+</text>
<text x="69.7" y="106.8">UGND</text>
<text x="91.2" y="106.8">(T0/OC4D/ADC10)PD7</text>
<text x="92.4" y="104.2">(T1/OC4D/ADC9)PD6</text>
<text x="118" y="103.1">26</text>
<text x="118" y="105.7">27</text>
<text x="220.7" y="103.1">2</text>
<text x="220.7" y="105.7">3</text>
<text x="230.3" y="105.7">6</text>
<text x="230.3" y="103.1">7</text>
<text x="63.8" y="108.2">6</text>
<text x="63.8" y="110.7">7</text>
<text x="69.7" y="109.3">UCAP</text>
<text x="69.7" y="111.9">VBUS</text>
<text x="102.7" y="111.9">(HWB)PE2</text>
<text x="118" y="110.7">33</text>
<text x="118" y="113.3">1</text>
<text x="220.7" y="108.2">4</text>
<text x="230.3" y="108.2">5</text>
<text x="97.9" y="114.4">(INT6/AIN0)PE6</text>
<text x="102.2" y="119.5">(ADC0)PF0</text>
<text x="118" y="118.4">41</text>
<text x="220.7" y="118.4">1</text>
<text x="230.3" y="118.4">8</text>
<text x="97.4" y="124.6">(ADC4/TCK)PF4</text>
<text x="102.2" y="122">(ADC1)PF1</text>
<text x="118" y="120.9">40</text>
<text x="118" y="123.4">39</text>
<text x="118" y="126">38</text>
<text x="220.7" y="120.9">2</text>
<text x="220.7" y="123.4">3</text>
<text x="220.7" y="126">4</text>
<text x="230.3" y="126">5</text>
<text x="230.3" y="123.4">6</text>
<text x="230.3" y="120.9">7</text>
<text x="97.1" y="129.6">(ADC6/TDO)PF6</text>
<text x="97.2" y="127.1">(ADC5/TMS)PF5</text>
<text x="118" y="128.5">37</text>
<text x="118" y="131.1">36</text>
<text x="98.2" y="132.2">(ADC7/TDI)PF7</text>
<text x="220.7" y="136.1">1</text>
<text x="230.3" y="136.1">8</text>
<text x="220.7" y="138.7">2</text>
<text x="220.7" y="141.2">3</text>
<text x="220.7" y="143.8">4</text>
<text x="230.3" y="143.8">5</text>
<text x="230.3" y="141.2">6</text>
<text x="230.3" y="138.7">7</text>
<text x="130.5" y="146.9" transform="rotate(-90 130.5 146.9)">9</text>
<text x="110.9" y="151.4">14</text>
<text x="118" y="152.5">NSEL/</text>
<text x="140.9" y="155">NIRQ</text>
<text x="141.3" y="152.5">NINT</text>
<text x="151" y="151.4">11</text>
<text x="151" y="153.9">2</text>
<text x="110.9" y="161.5">12</text>
<text x="110.9" y="156.5">13</text>
<text x="112.1" y="159">1</text>
<text x="118" y="157.6">SCK</text>
<text x="118" y="160.1">SDO</text>
<text x="131.6" y="156" transform="rotate(-90 131.6 156)">VDD</text>
<text x="140.4" y="160.1">NRES</text>
<text x="151" y="159">6</text>
<text x="49.4" y="166.6">1</text>
<text x="77.3" y="167.7">1</text>
<text x="112.1" y="166.6">3</text>
<text x="118" y="162.6">SDI</text>
<text x="118" y="167.7">FSK/DATA/NFFS</text>
<text x="49.4" y="169.1">2</text>
<text x="49.4" y="171.7">3</text>
<text x="77.3" y="170.3">2</text>
<text x="77.3" y="172.8">3</text>
<text x="112.1" y="169.1">4</text>
<text x="118" y="170.3">DCLK/CFIL/FFIT</text>
<text x="49.4" y="174.2">4</text>
<text x="77.3" y="175.3">4</text>
<text x="77.3" y="177.9">5</text>
<text x="112.1" y="174.2">5</text>
<text x="118" y="175.3">CLK</text>
<text x="129.1" y="177.3" transform="rotate(-90 129.1 177.3)">GND</text>
<text x="134.2" y="177.3" transform="rotate(-90 134.2 177.3)">GND1</text>
<text x="142" y="175.3">ANT</text>
<text x="151" y="174.2">8</text>
<text x="128" y="183.2" transform="rotate(-90 128 183.2)">7</text>
<text x="133.1" y="184.4" transform="rotate(-90 133.1 184.4)">10</text>
</g>
<g font-size="2">
<text x="247.7" y="32.4">G</text>
<text x="251.4" y="31.2">S</text>
<text x="251.3" y="41.4">D</text>
</g>
<text font-size="1.8" x="138.5" y="146.6">FRM12</text>
</svg>
